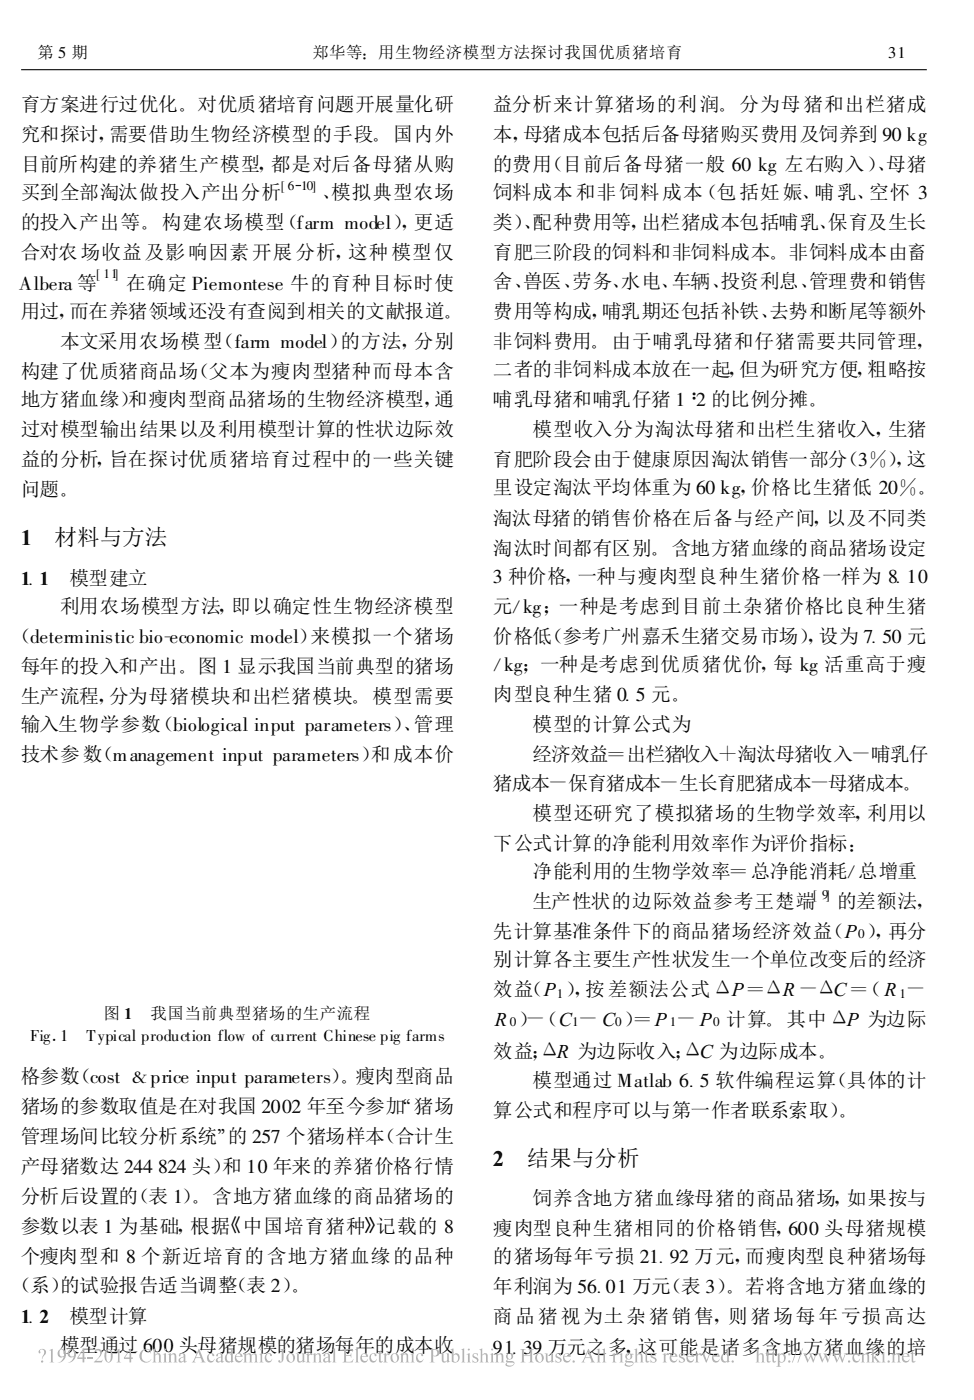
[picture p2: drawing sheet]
<svg xmlns="http://www.w3.org/2000/svg" width="183mm" height="263mm" viewBox="0 0 183 263" stroke-linecap="round" stroke-linejoin="round" font-family="sans-serif">
<path d="M4 13.1h169.8M55.4 34.8h1" fill="none" stroke="#000" stroke-width=".21"/>
<g fill="#b3b3b3">
<path d="M7.3 253.4a.73 .73 0 0 1 1.2 0 .73 .73 0 0 1-.3 1.1l-.3 .6v-.5a.93 .93 0 0 0 .1-1.3l-.2-.1a.48 .48 0 0 0-.3 .7l-.2-.1zM7.7 255.5a.22 .22 0 0 1 .4 0 .22 .22 0 0 1-.4 0z" fill-rule="evenodd"/>
<path d="M141.6 253.3l.6-.3v1.2a.54 .54 0 0 1 .7-.3 .54 .54 0 0 1 .3 .8v.8l.3 .2h-.9l.3-.3v-1a.35 .35 0 0 0-.3-.3 .35 .35 0 0 0-.4 .3v1.1l.3 .2h-.9l.3-.3v-2z" fill-rule="evenodd"/>
<path d="M13 253.3a.93 .93 0 0 1 1.1 .2 .93 .93 0 0 1 .1 1.2 1.34 1.34 0 0 1-1.5 1 1.26 1.26 0 0 0 1.1-1.1 .77 .77 0 0 1-1.1-.3 .77 .77 0 0 1 .3-1zM13.3 253.3a.66 .66 0 0 0-.3 .8 .66 .66 0 0 0 .8 .4 .96 .96 0 0 0-.4-1.3z" fill-rule="evenodd"/>
<path d="M15.6 253.1h.2v1.6h.3v.3h-.3v.7h-.3v-.7h-1v-.2zM15.5 253.5l-.8 1.2h.8z" fill-rule="evenodd"/>
<path d="M16.4 254.6h1v.4h-1z" fill-rule="evenodd"/>
<path d="M17.9 253.3a.73 .73 0 0 1 1 0 .73 .73 0 0 1 0 1.1l-.9 1h.9l.4-.2-.2 .5h-1.5a2.65 2.65 0 0 0 1.2-2 .6 .6 0 0 0-.6-.3 .6 .6 0 0 0-.5 .4z" fill-rule="evenodd"/>
<path d="M19.9 253.4a.67 .67 0 0 1 .8-.2 .67 .67 0 0 1 .4 .6 1.34 1.34 0 0 1-.7 1.9 1.44 1.44 0 0 1-.7-2zM20.2 253.3a2.28 2.28 0 0 0 0 2.3h.3a2.23 2.23 0 0 0 0-2.4z" fill-rule="evenodd"/>
<path d="M21.8 253.4l.6-.3v2.3l.3 .3h-.9l.3-.2v-1.6v-.4z" fill-rule="evenodd"/>
<path d="M45.5 254.1l.6-.2v.4a.52 .52 0 0 1 .5-.4 .52 .52 0 0 1 .5 .4 .53 .53 0 0 1 .7-.4 .53 .53 0 0 1 .4 .7v.8l.2 .3h-.8l.3-.3v-.9a.35 .35 0 0 0-.3-.4 .35 .35 0 0 0-.4 .4v1l.2 .2h-.8l.2-.2v-1a.37 .37 0 0 0-.2-.4 .37 .37 0 0 0-.5 .3v1l.3 .3h-.8l.2-.2v-1.3z" fill-rule="evenodd"/>
<path d="M125.8 254.2a.67 .67 0 0 1 .8-.2 .67 .67 0 0 1 .4 .6h-1.2a.6 .6 0 0 0 .4 .8 .6 .6 0 0 0 .8-.4 .74 .74 0 0 1-1 .7 .74 .74 0 0 1-.4-1.1zM126 254.1l-.2 .4h.8a.39 .39 0 0 0-.2-.4 .39 .39 0 0 0-.4 0z" fill-rule="evenodd"/>
<path d="M28.5 253.3l.6-.3v1.2a.55 .55 0 0 1 .7-.2 .55 .55 0 0 1 .3 .7v.7l.3 .3h-.8l.2-.3v-1a.35 .35 0 0 0-.3-.3 .35 .35 0 0 0-.4 .3v1l.3 .3h-.9l.3-.1v-.3v-1.8v-.2z" fill-rule="evenodd"/>
<path d="M78.2 254.2a.58 .58 0 0 1 .7-.3 .58 .58 0 0 1 .4 .5 .26 .26 0 0 1-.3 0 .26 .26 0 0 1-.1-.3 .59 .59 0 0 0-.6 .4 .59 .59 0 0 0 .2 .7 .53 .53 0 0 0 .5 .2 .53 .53 0 0 0 .4-.4 .75 .75 0 0 1-1 .7 .75 .75 0 0 1-.4-1.1z" fill-rule="evenodd"/>
<path d="M9.2 253.4l.7-.3v2.4l.3 .2h-.9l.3-.2v-1.9a.23 .23 0 0 0-.1-.2 .23 .23 0 0 0-.3 0z" fill-rule="evenodd"/>
<path d="M53.6 254.8a.85 .85 0 0 1 1.7 0 .85 .85 0 0 1-1.7 0zM54.2 254.2a1.01 1.01 0 0 0 .4 1.4 .85 .85 0 0 0 .4-.8 .85 .85 0 0 0-.6-.7z" fill-rule="evenodd"/>
<path d="M128.9 254.2a.69 .69 0 0 1 .8-.3 .69 .69 0 0 1 .4 .7h-1.2a.6 .6 0 0 0 .4 .8 .6 .6 0 0 0 .8-.4 .7 .7 0 0 1-.8 .7 .7 .7 0 0 1-.6-.9zM129.1 254.1l-.2 .4h.9a.4 .4 0 0 0-.3-.4 .4 .4 0 0 0-.4 0z" fill-rule="evenodd"/>
<path d="M39.1 254.2a.56 .56 0 0 1 .6-.3 .56 .56 0 0 1 .4 .5 .27 .27 0 0 1-.3 0 .27 .27 0 0 1-.1-.3 .6 .6 0 0 0-.6 .4 .6 .6 0 0 0 .2 .7 .55 .55 0 0 0 .5 .2 .55 .55 0 0 0 .5-.4 .76 .76 0 0 1-1 .7 .76 .76 0 0 1-.5-1.1z" fill-rule="evenodd"/>
<path d="M88.7 254.1l.9-.2v.6a.45 .45 0 0 0-.3-.4 .45 .45 0 0 0-.5 .1v.2l.3 .2a.59 .59 0 0 1 .5 .8 .59 .59 0 0 1-.9 .2l-.1 .1v-.6a.45 .45 0 0 0 .3 .5 .45 .45 0 0 0 .5-.3v-.2l-.7-.4-.1-.3z" fill-rule="evenodd"/>
<path d="M44.2 254.2a.69 .69 0 0 1 .8-.3 .69 .69 0 0 1 .5 .7h-1.2a.6 .6 0 0 0 .3 .8 .6 .6 0 0 0 .8-.4 .7 .7 0 0 1-.8 .7 .7 .7 0 0 1-.6-.9zM44.4 254.1l-.1 .4h.8a.4 .4 0 0 0-.2-.4 .4 .4 0 0 0-.5 0z" fill-rule="evenodd"/>
<path d="M24.4 253.1h.2v1.6h.3v.3h-.3v.7h-.3v-.7h-1.1v-.2zM24.3 253.5l-.9 1.2h.9z" fill-rule="evenodd"/>
<path d="M133.7 254.2a.69 .69 0 0 1 .8-.3 .69 .69 0 0 1 .4 .7h-1.2a.6 .6 0 0 0 .4 .8 .6 .6 0 0 0 .8-.4 .7 .7 0 0 1-.8 .7 .7 .7 0 0 1-.6-.9zM133.9 254.1l-.2 .4h.8a.4 .4 0 0 0-.2-.4 .4 .4 0 0 0-.4 0z" fill-rule="evenodd"/>
<path d="M49.8 254.2a.58 .58 0 0 1 .7-.3 .58 .58 0 0 1 .4 .5 .26 .26 0 0 1-.3 0 .26 .26 0 0 1 0-.3 .59 .59 0 0 0-.7 .4 .59 .59 0 0 0 .2 .7 .53 .53 0 0 0 .5 .2 .53 .53 0 0 0 .4-.4 .75 .75 0 0 1-.9 .7 .75 .75 0 0 1-.4-1.1z" fill-rule="evenodd"/>
<path d="M52.5 253.2h1l-.3 .2v1.4a.62 .62 0 0 1-.2 .7 .62 .62 0 0 1-.8 0l.1-.2h.2l.2 .3 .1-.3v-1.9z" fill-rule="evenodd"/>
<path d="M55.4 254h.6v1.1a.36 .36 0 0 0 .3 .4 .36 .36 0 0 0 .4-.3v-1.1l-.2-.1h.5v1.4l.3 .1-.6 .2v-.3a.54 .54 0 0 1-.6 .3 .54 .54 0 0 1-.4-.6v-1z" fill-rule="evenodd"/>
<path d="M57.3 254.1l.6-.2v.4l.4-.4a.18 .18 0 0 1 .3 .1 .18 .18 0 0 1-.2 .3l-.3-.1-.2 .3v1l.3 .2h-.9l.3-.2v-.2v-1.1z" fill-rule="evenodd"/>
<path d="M105.8 254.2a.69 .69 0 0 1 .7-.3 .69 .69 0 0 1 .5 .7h-1.2a.6 .6 0 0 0 .4 .8 .6 .6 0 0 0 .7-.4 .7 .7 0 0 1-.7 .7 .7 .7 0 0 1-.6-.9zM105.9 254.1l-.1 .4h.8a.4 .4 0 0 0-.2-.4 .4 .4 0 0 0-.5 0z" fill-rule="evenodd"/>
<path d="M62.3 253.3l.5-.3v2.5l.3 .2h-.8l.2-.1v-.3v-1.9z" fill-rule="evenodd"/>
<path d="M60.8 254.1a.6 .6 0 0 1 .7-.2 .6 .6 0 0 1 .3 .6l.1 1 .2-.1-.4 .3h-.1v-.3a.52 .52 0 0 1-.6 .3 .52 .52 0 0 1-.4-.5l.3-.4 .7-.2-.1-.3a.32 .32 0 0 0-.4-.2 .32 .32 0 0 0-.2 .4h-.2l-.1-.1zM61 255l-.1 .3 .2 .2 .5-.2v-.6z" fill-rule="evenodd"/>
<path d="M64.2 253.2h1.9v.5l-.3-.4h-.9v1l.8-.1 .2-.3v.9l-.2-.3-.8-.1v1l.1 .1a.89 .89 0 0 0 1.2-.5l-.1 .7h-1.9l.3-.2v-.3v-1.8z" fill-rule="evenodd"/>
<path d="M66.5 253.3l.6-.3v2.4l.2 .3h-.8l.3-.2v-2.1z" fill-rule="evenodd"/>
<path d="M92.1 253.2a.2 .2 0 0 1 .4 0 .2 .2 0 0 1-.4 0zM91.8 254.1l.6-.2v1.5l.3 .3h-.8l.2-.2v-1.3z" fill-rule="evenodd"/>
<path d="M71.3 253.4l.1 .6h.4v.1h-.4v1.2l.1 .2 .3-.1a.38 .38 0 0 1-.5 .3 .38 .38 0 0 1-.3-.5v-1.1l-.2-.1z" fill-rule="evenodd"/>
<path d="M130.2 254.1l.6-.2v.4l.3-.3 .2-.1a.21 .21 0 0 1 .1 .4 .2 .2 0 0 1-.3-.1l-.3 .3v.9l.3 .3h-.9l.3-.2v-1.3z" fill-rule="evenodd"/>
<path d="M71.8 254.1l.6-.2v.4l.3-.3 .2-.1a.21 .21 0 0 1 .1 .4 .21 .21 0 0 1-.4-.1l-.2 .3v.9l.3 .3h-.9l.3-.2v-1.3z" fill-rule="evenodd"/>
<path d="M127.4 254.1l.9-.2v.6a.47 .47 0 0 0-.3-.4 .47 .47 0 0 0-.5 .1l.3 .4a.59 .59 0 0 1 .6 .8 .59 .59 0 0 1-1 .2l-.1 .1v-.6a.48 .48 0 0 0 .3 .5 .48 .48 0 0 0 .6-.3l-.1-.2-.7-.4-.1-.3z" fill-rule="evenodd"/>
<path d="M77.2 253.2a.18 .18 0 0 1 .3 0 .18 .18 0 0 1-.3 0zM76.9 254.1l.6-.2v1.5l.3 .3h-.9l.3-.2v-.2v-1.1z" fill-rule="evenodd"/>
<path d="M30.8 253.2a.18 .18 0 0 1 .3 0 .18 .18 0 0 1-.3 0zM30.5 254.1l.6-.2v1.5l.3 .3h-.8l.2-.2v-1.3z" fill-rule="evenodd"/>
<path d="M80.5 253.2h.9a.74 .74 0 0 1 1 .7 .74 .74 0 0 1-1.1 .6h-.1v.9l.4 .3h-1.1l.3-.2 .1-.3v-1.8zM81.2 253.3v1.1a.57 .57 0 0 0 .8-.5 .57 .57 0 0 0-.8-.6z" fill-rule="evenodd"/>
<path d="M82.5 254h.6v1.1a.36 .36 0 0 0 .3 .4 .36 .36 0 0 0 .5-.3l-.1-1.1-.2-.1h.5v1.2l.1 .3h.2l-.5 .2v-.3a.54 .54 0 0 1-.7 .3 .54 .54 0 0 1-.4-.6v-.9z" fill-rule="evenodd"/>
<path d="M48.8 253.2a.2 .2 0 0 1 .4 0 .2 .2 0 0 1-.4 0zM48.6 254.1l.5-.2 .1 1.5 .2 .3h-.8l.2-.2 .1-.2-.1-1.1z" fill-rule="evenodd"/>
<path d="M86.5 253.3l.5-.3v2.5l.3 .2h-.8l.2-.1v-.3v-1.9z" fill-rule="evenodd"/>
<path d="M87.7 253.2a.2 .2 0 0 1 .4 0 .2 .2 0 0 1-.4 0zM87.5 254.1l.6-.2v1.5l.2 .3h-.8l.2-.2v-1.3z" fill-rule="evenodd"/>
<path d="M40.6 254.2a.61 .61 0 0 1 .7-.3 .61 .61 0 0 1 .4 .6l.1 1 .2-.1-.4 .3h-.1v-.3a.52 .52 0 0 1-.6 .3 .52 .52 0 0 1-.4-.5l.3-.4 .7-.2-.1-.3a.32 .32 0 0 0-.4-.2 .32 .32 0 0 0-.2 .4h-.2zM40.9 255l-.1 .3 .2 .2 .5-.2v-.6z" fill-rule="evenodd"/>
<path d="M67.8 254.2a.67 .67 0 0 1 .8-.2 .67 .67 0 0 1 .4 .6h-1.2a.6 .6 0 0 0 .4 .8 .6 .6 0 0 0 .8-.4 .74 .74 0 0 1-1 .7 .74 .74 0 0 1-.4-1.1zM68 254.1l-.2 .4h.8a.39 .39 0 0 0-.2-.4 .39 .39 0 0 0-.4 0z" fill-rule="evenodd"/>
<path d="M145.6 254.1l.6-.2v.4a.62 .62 0 0 1 .7-.3 .62 .62 0 0 1 .4 .7 .76 .76 0 0 1-.3 .9 .76 .76 0 0 1-.8 0v.7l.2 .2h-.9l.3-.1v-.3v-1.9zM146.2 254.4v.7a.46 .46 0 0 0 .5 .5 .46 .46 0 0 0 .3-.7 .49 .49 0 0 0-.2-.6 .49 .49 0 0 0-.6 .1z" fill-rule="evenodd"/>
<path d="M92.7 254.1l.6-.2v.3a.54 .54 0 0 1 .7-.3 .54 .54 0 0 1 .4 .7v.9l.2 .2h-.8l.3-.3v-.8l-.1-.4-.2-.1-.5 .3v1l.3 .3h-.8l.2-.3v-1.2z" fill-rule="evenodd"/>
<path d="M95.1 254.1l.4-.2 .9 .1v.2h-.3a.62 .62 0 0 1-.1 .8 .62 .62 0 0 1-.7 .1l-.2 .2a.71 .71 0 0 0 .9 .1 .47 .47 0 0 1 .5 .4 .47 .47 0 0 1-.5 .5 .78 .78 0 0 1-1.2-.3l.3-.3-.2-.3 .3-.3-.3-.6zM95.3 254.1a.48 .48 0 0 0-.1 .6 .48 .48 0 0 0 .6 .2 .48 .48 0 0 0 .1-.6 .48 .48 0 0 0-.6-.2zM95.1 255.7l-.1 .2a.73 .73 0 0 0 .7 .4 .73 .73 0 0 0 .6-.5z" fill-rule="evenodd"/>
<path d="M114.7 254.1l.6-.2v.4l.3-.3 .2-.1a.21 .21 0 0 1 .1 .4 .21 .21 0 0 1-.4-.1l-.2 .3v.9l.3 .3h-.9l.3-.2v-1.3z" fill-rule="evenodd"/>
<path d="M97.5 253.2h1.1l-.4 .2v1h1.2v-1.1l-.3-.1h1l-.3 .2v2l.3 .3h-1l.3-.2v-1h-1.2v.9l.4 .3h-1.1l.3-.2 .1-.3v-1.8z" fill-rule="evenodd"/>
<path d="M167.1 254.1l.6-.2v.3a.52 .52 0 0 1 .6-.3 .52 .52 0 0 1 .4 .7v.9l.2 .2h-.8l.2-.1 .1-.3v-.9l-.3-.3-.4 .3v1.1l.2 .2h-.8l.3-.3v-1.2z" fill-rule="evenodd"/>
<path d="M102.1 254h.6v1.1a.36 .36 0 0 0 .2 .4 .36 .36 0 0 0 .5-.3l-.1-1.1-.2-.1h.6v1.4l.3 .1-.6 .2v-.3a.54 .54 0 0 1-.7 .3 .54 .54 0 0 1-.4-.6v-1z" fill-rule="evenodd"/>
<path d="M104.3 254.1l.9-.2v.6a.47 .47 0 0 0-.3-.4 .47 .47 0 0 0-.5 .1l.2 .4a.59 .59 0 0 1 .6 .8 .59 .59 0 0 1-1 .2l-.1 .1v-.6a.48 .48 0 0 0 .4 .5 .48 .48 0 0 0 .5-.3l-.1-.2-.7-.4-.1-.3z" fill-rule="evenodd"/>
<path d="M69.5 254.2a.58 .58 0 0 1 .6-.3 .58 .58 0 0 1 .5 .5 .26 .26 0 0 1-.4 0 .26 .26 0 0 1 0-.3 .59 .59 0 0 0-.7 .4 .59 .59 0 0 0 .2 .7 .53 .53 0 0 0 .5 .2 .53 .53 0 0 0 .5-.4 .75 .75 0 0 1-1 .7 .75 .75 0 0 1-.4-1.1z" fill-rule="evenodd"/>
<path d="M156 254h.7l-.1 .1 .4 1.1 .4-.8-.4-.4h.8l-.2 .2 .4 1 .4-1.1-.2-.1h.5l-.2 .2-.5 1.5h-.1l-.5-1.1-.6 1.1-.6-1.5z" fill-rule="evenodd"/>
<path d="M110.3 253.1h.1l.9 2.3 .3 .3h-1l.3-.3-.2-.6h-1l-.2 .6 .2 .3h-.7l.4-.5zM110.2 253.7l-.5 1h.9z" fill-rule="evenodd"/>
<path d="M111.8 253.3l.6-.3v2.4l.2 .3h-.8l.3-.2v-2.1z" fill-rule="evenodd"/>
<path d="M112.9 253.3l.5-.3v2.3l.1 .3 .2 .1h-.8l.2-.2v-.2v-1.8v-.2z" fill-rule="evenodd"/>
<path d="M43.1 253.3l.5-.3v2.4l.3 .1-.6 .2v-.3a.7 .7 0 0 1-.9 .2 .7 .7 0 0 1-.2-1l.3-.5 .5-.2 .3 .2v-.7zM42.7 254.2a.86 .86 0 0 0 .3 1.3l.3-.2v-.8a.39 .39 0 0 0-.2-.4 .39 .39 0 0 0-.4 .1z" fill-rule="evenodd"/>
<path d="M116.3 253.2a.2 .2 0 0 1 .4 0 .2 .2 0 0 1-.4 0zM116.1 254.1l.6-.2v1.6l.2 .2h-.8l.2-.3v-1.2z" fill-rule="evenodd"/>
<path d="M117.4 254.1l.5-.2 .9 .2-.4 .1a.62 .62 0 0 1 0 .8 .62 .62 0 0 1-.8 .1l-.2 .2 .2 .1a.99 .99 0 0 1 1.2 .4 .94 .94 0 0 1-.8 .7 .94 .94 0 0 1-.9-.4l.3-.4-.2-.2 .1-.2 .2-.2-.3-.4zM117.6 254.1a.49 .49 0 0 0-.1 .6 .49 .49 0 0 0 .6 .2 .5 .5 0 0 0 .1-.6 .5 .5 0 0 0-.6-.2zM117.5 255.7l-.2 .2a.73 .73 0 0 0 .7 .4 .73 .73 0 0 0 .6-.5z" fill-rule="evenodd"/>
<path d="M160.1 254.2a.56 .56 0 0 1 .6-.3 .56 .56 0 0 1 .4 .5 .27 .27 0 0 1-.3 0 .27 .27 0 0 1-.1-.3 .6 .6 0 0 0-.6 .4 .6 .6 0 0 0 .2 .7 .55 .55 0 0 0 .5 .2 .55 .55 0 0 0 .5-.4 .76 .76 0 0 1-1 .7 .76 .76 0 0 1-.5-1.1z" fill-rule="evenodd"/>
<path d="M121.3 253.4v.6h.4v.1h-.4v1.2l.1 .2 .4-.1a.38 .38 0 0 1-.5 .3 .38 .38 0 0 1-.3-.5v-1.1l-.2-.1z" fill-rule="evenodd"/>
<path d="M122.1 254.1l.9-.2v.6a.44 .44 0 0 0-.3-.4 .44 .44 0 0 0-.5 .1l.3 .4a.59 .59 0 0 1 .5 .8 .59 .59 0 0 1-.9 .2l-.1 .1v-.6a.48 .48 0 0 0 .3 .5 .48 .48 0 0 0 .5-.3v-.2l-.8-.6z" fill-rule="evenodd"/>
<path d="M74.9 254.1l.6-.2v.3a.52 .52 0 0 1 .7-.3 .52 .52 0 0 1 .3 .7l.1 .9 .2 .2h-.8l.2-.1v-.3v-.9l-.2-.3-.5 .3v1.1l.3 .2h-.8l.2-.3v-1.2z" fill-rule="evenodd"/>
<path d="M124.2 254.1l.6-.2v.4l.3-.3 .3 .1a.23 .23 0 0 1-.2 .2 .23 .23 0 0 1-.2-.1l-.2 .3v.9l.3 .3h-.9l.3-.2v-1.3z" fill-rule="evenodd"/>
<path d="M153.3 254h.7l-.1 .2 .4 1 .4-.8-.4-.4h.7l-.1 .2 .4 1 .4-1.1-.2-.1h.5l-.3 .2-.5 1.5-.5-1.1-.6 1.1-.6-1.5z" fill-rule="evenodd"/>
<path d="M73.1 254.8a.86 .86 0 0 1 1.7 0 .86 .86 0 0 1-1.7 0zM73.7 254.2a1.07 1.07 0 0 0 .3 1.4 .83 .83 0 0 0 .5-.8 .83 .83 0 0 0-.6-.7z" fill-rule="evenodd"/>
<path d="M37.3 253.1h.1l.9 2.3 .3 .3h-1l.3-.3-.3-.6h-.9l-.3 .6 .3 .3h-.8l.5-.5zM37.2 253.7l-.5 1h.9z" fill-rule="evenodd"/>
<path d="M118.9 253.3l.6-.3v1.2a.55 .55 0 0 1 .7-.3 .55 .55 0 0 1 .3 .8v.8l.2 .2h-.8l.3-.3v-1a.35 .35 0 0 0-.4-.3 .35 .35 0 0 0-.3 .3v1.1l.2 .2h-.8l.2-.2v-2.1z" fill-rule="evenodd"/>
<path d="M84.4 253.3l.6-.3v1.2a.69 .69 0 0 1 1-.1 .69 .69 0 0 1 .1 .9 .91 .91 0 0 1-1.4 .5v-2.1zM85.1 254.3l-.1 1.1a.53 .53 0 0 0 .7 .1 .53 .53 0 0 0 .2-.7 .51 .51 0 0 0-.2-.5 .51 .51 0 0 0-.6 0z" fill-rule="evenodd"/>
<path d="M136.1 253.3l.5-.3v2.2l.1 .3h.2l-.6 .2v-.3a.75 .75 0 0 1-1 .1 .75 .75 0 0 1 0-1.1l.5-.4 .5 .1v-.8zM135.7 254.2a.75 .75 0 0 0-.2 .8 .75 .75 0 0 0 .7 .4l.1-.1v-.8a.39 .39 0 0 0-.2-.4 .39 .39 0 0 0-.4 .1z" fill-rule="evenodd"/>
<path d="M58.6 254.1l.6-.2v.3a.52 .52 0 0 1 .6-.3 .52 .52 0 0 1 .3 .7l.1 .9 .2 .2h-.8l.2-.1 .1-.3-.1-.9-.2-.3-.4 .3v1.1l.2 .2h-.8l.2-.3v-1.2z" fill-rule="evenodd"/>
<path d="M31.4 254.1l.6-.2v.3a.54 .54 0 0 1 .7-.3 .54 .54 0 0 1 .4 .7v.9l.2 .2h-.8l.2-.3v-.8v-.4l-.2-.1-.5 .3v1l.3 .3h-.8l.2-.3v-1.2z" fill-rule="evenodd"/>
<path d="M11 253.4a.8 .8 0 0 1 1-.2 .8 .8 0 0 1 .4 .9 1.47 1.47 0 0 1-1.6 1.6 1.2 1.2 0 0 0 1.2-1.1 .75 .75 0 0 1-1.1-.1 .75 .75 0 0 1 .1-1.1zM11.3 253.4a.65 .65 0 0 0-.1 .8 .65 .65 0 0 0 .7 .3 .88 .88 0 0 0-.4-1.3z" fill-rule="evenodd"/>
<path d="M144 253.4l.1 .6h.4v.1h-.4v1.2l.1 .2 .3-.1a.39 .39 0 0 1-.4 .3 .39 .39 0 0 1-.3-.5v-1.1l-.3-.1z" fill-rule="evenodd"/>
<path d="M145.1 253.4v.6h.4v.1h-.4v1.2l.1 .2 .4-.1a.38 .38 0 0 1-.5 .3 .38 .38 0 0 1-.3-.5v-1.1l-.3-.1z" fill-rule="evenodd"/>
<path d="M33.7 254.1a.62 .62 0 0 1 .7-.2 .62 .62 0 0 1 .3 .6l.1 .9h.2l-.4 .3-.2-.3a.48 .48 0 0 1-.7 .3 .48 .48 0 0 1-.1-.8l.8-.3v-.3a.33 .33 0 0 0-.4-.2 .33 .33 0 0 0-.2 .4l-.2-.1zM33.8 255v.2l.1 .3 .5-.2v-.6z" fill-rule="evenodd"/>
<path d="M147.8 254.1a.21 .21 0 0 1 .4 0 .21 .21 0 0 1-.4 0zM147.7 255.5a.25 .25 0 0 1 .5 0 .25 .25 0 0 1-.5 0z" fill-rule="evenodd"/>
<path d="M149.4 253h.1l-.9 2.7h-.1z" fill-rule="evenodd"/>
<path d="M150.4 253h.2l-1 2.7h-.1z" fill-rule="evenodd"/>
<path d="M150.6 254h.7h-.2v.3l.4 .9 .4-.8-.2-.4h-.1h.7l-.1 .2 .3 1 .4-1-.2-.2h.5l-.2 .2-.5 1.5-.5-1.1-.6 1.1z" fill-rule="evenodd"/>
<path d="M26.6 253.4a1.78 1.78 0 0 1 1.6-.2l.1-.1v.9a.92 .92 0 0 0-1.1-.7 .92 .92 0 0 0-.6 1.2 .98 .98 0 0 0 .6 1 .98 .98 0 0 0 1.2-.4 1.24 1.24 0 0 1-1.9 .3 1.24 1.24 0 0 1 .1-2z" fill-rule="evenodd"/>
<path d="M89.9 253.3l.5-.3v1.2a.55 .55 0 0 1 .7-.2 .55 .55 0 0 1 .3 .7v.7l.3 .3h-.8l.2-.3v-1a.35 .35 0 0 0-.3-.3 .35 .35 0 0 0-.4 .3v1l.3 .3h-.8l.2-.1v-.3v-1.8v-.2z" fill-rule="evenodd"/>
<path d="M100.3 254.8a.85 .85 0 0 1 1.7 0 .85 .85 0 0 1-1.7 0zM100.8 254.2a1.01 1.01 0 0 0 .4 1.4 .85 .85 0 0 0 .4-.8 .85 .85 0 0 0-.6-.7z" fill-rule="evenodd"/>
<path d="M161.3 254.1l.6-.2v.3a.54 .54 0 0 1 .7-.3 .54 .54 0 0 1 .3 .7v.9l.3 .2h-.8l.2-.3v-.8v-.4l-.3-.1-.4 .3v1l.3 .3h-.8l.2-.3v-1.2z" fill-rule="evenodd"/>
<path d="M163.2 253.3l.6-.3v1.7l.6-.6-.1-.1h.7l-.9 .6 1 1.1h-.8l.1-.2-.6-.8v.8l.3 .2h-.9l.3-.1v-.3v-1.8l-.1-.2z" fill-rule="evenodd"/>
<path d="M165.5 253.2a.18 .18 0 0 1 .3 0 .18 .18 0 0 1-.3 0zM165.2 254.1l.6-.2v1.5l.3 .3h-.9l.3-.2v-1.3z" fill-rule="evenodd"/>
<path d="M131.5 254h.8l-.2 .1 .4 1.1 .4-1-.1-.2h.5l-.2 .1-.6 1.6h-.1l-.7-1.5z" fill-rule="evenodd"/>
<path d="M169.3 254.2a.67 .67 0 0 1 .8-.2 .67 .67 0 0 1 .4 .6h-1.1a.6 .6 0 0 0 .3 .8 .6 .6 0 0 0 .8-.4 .74 .74 0 0 1-1 .7 .74 .74 0 0 1-.4-1.1zM169.5 254.1l-.1 .4h.7a.39 .39 0 0 0-.1-.4 .39 .39 0 0 0-.5 0z" fill-rule="evenodd"/>
<path d="M171.2 253.4v.6h.4v.1h-.4v1.2l.1 .2 .4-.1a.38 .38 0 0 1-.5 .3 .38 .38 0 0 1-.3-.5v-1.1l-.3-.1z" fill-rule="evenodd"/>
<circle cx="107.5" cy="255.5" r=".23"/>
<circle cx="166.6" cy="255.5" r=".23"/>
<circle cx="159.2" cy="255.5" r=".23"/>
<circle cx="137.4" cy="255.5" r=".22"/>
</g>
<g font-size="4.2">
<text x="3.9" y="102.3">1</text>
<text x="10.2" y="102.3">材料与方法</text>
<text x="92.4" y="218.7">2</text>
<text x="98.8" y="218.7">结果与分析</text>
</g>
<g font-size="3.7">
<text x="3.9" y="20.8">育方案进行过优化 。对优质猪培育问题开展量化研</text>
<text x="92.4" y="20.8">益分析来计算猪场的利润。分为母猪和出栏猪成</text>
<text x="3.9" y="26.5">究和探讨 ,需要借助生物经济模型的手段。国内外</text>
<text x="92.4" y="26.5">本 ,母猪成本包括后备母猪购买费用及饲养到 90 kg</text>
<text x="3.9" y="32.1">目前所构建的养猪生产模型,都是对后备母猪从购</text>
<text x="92.4" y="32.1">的费用(目前后备母猪一般 60 kg 左右购入)、母猪</text>
<text x="3.9" y="37.4">买到全部淘汰做投入产出分析</text>
<text x="61" y="37.4">、模拟典型农场</text>
<text x="92.4" y="37.4">饲料成本和非饲料成本(包括妊娠、哺乳、空怀 3</text>
<text x="3.9" y="43">的投入产出等 。构建农场模型(farm model),更适</text>
<text x="92.4" y="43">类)、配种费用等 ,出栏猪成本包括哺乳、保育及生长</text>
<text x="3.9" y="48.7">合对农场收益及影响因素开展分析 ,这种模型仅</text>
<text x="92.4" y="48.7">育肥三阶段的饲料和非饲料成本。非饲料成本由畜</text>
<text x="92.4" y="54">舍 、兽医 、劳务、水电、车辆 、投资利息 、管理费和销售</text>
<text x="3.5" y="54.3">Albera 等</text>
<text x="3.9" y="59.6">用过 ,而在养猪领域还没有查阅到相关的文献报道。</text>
<text x="23.6" y="54.3">在确定 Piemontese 牛的育种目标时使</text>
<text x="92.4" y="59.6">费用等构成 ,哺乳期还包括补铁 、去势和断尾等额外</text>
<text x="11.3" y="65.3">本文采用农场模型(farm model)的方法 ,分别</text>
<text x="92.4" y="65.3">非饲料费用。由于哺乳母猪和仔猪需要共同管理 ,</text>
<text x="3.9" y="70.9">构建了优质猪商品场(父本为瘦肉型猪种而母本含</text>
<text x="92.4" y="70.6">二者的非饲料成本放在一起,但为研究方便,粗略按</text>
<text x="3.9" y="76.2">地方猪血缘)</text>
<text x="24" y="76.2">和瘦肉型商品猪场的生物经济模型 ,通</text>
<text x="92.4" y="76.2">哺乳母猪和哺乳仔猪 1∶2 的比例分摊 。</text>
<text x="3.9" y="81.8">过对模型输出结果以及利用模型计算的性状边际效</text>
<text x="99.8" y="81.8">模型收入分为淘汰母猪和出栏生猪收入 ,生猪</text>
<text x="3.9" y="87.5">益的分析,旨在探讨优质猪培育过程中的一些关键</text>
<text x="92.4" y="87.5">育肥阶段会由于健康原因淘汰销售一部分(3%),这</text>
<text x="3.9" y="93.1">问题 。</text>
<text x="92.4" y="92.8">里设定淘汰平均体重为 60 kg ,价格比生猪低 20%。</text>
<text x="92.4" y="98.4">淘汰母猪的销售价格在后备与经产间,以及不同类</text>
<text x="92.4" y="104.1">淘汰时间都有区别。含地方猪血缘的商品猪场设定</text>
<text x="3.9" y="109.7">1.1</text>
<text x="13.1" y="109.7">模型建立</text>
<text x="92.4" y="109.4">3 种价格,一种与瘦肉型良种生猪价格一样为 8.10</text>
<text x="11.3" y="115">利用农场模型方法,即以确定性生物经济模型</text>
<text x="92.4" y="115">元/kg ;</text>
<text x="104.8" y="115">一种是考虑到目前土杂猪价格比良种生猪</text>
<text x="3.5" y="120.7">(deterministic bio-economic model)来模拟一个猪场</text>
<text x="92.4" y="120.7">价格低(参考广州嘉禾生猪交易市场),设为 7.50 元</text>
<text x="92.4" y="125.9">/kg ;</text>
<text x="101.2" y="125.9">一种是考虑到优质猪优价,每 kg 活重高于瘦</text>
<text x="3.9" y="126.3">每年的投入和产出 。图 1 显示我国当前典型的猪场</text>
<text x="3.9" y="131.9">生产流程 ,分为母猪模块和出栏猪模块。模型需要</text>
<text x="92.4" y="131.6">肉型良种生猪 0.5 元 。</text>
<text x="3.9" y="137.2">输入生物学参数(biological input parameters)、管理</text>
<text x="99.8" y="137.2">模型的计算公式为</text>
<text x="3.9" y="142.9">技术参数(management input parameters)和成本价</text>
<text x="99.8" y="142.9">经济效益=出栏猪收入+淘汰母猪收入-哺乳仔</text>
<text x="92.4" y="148.2">猪成本-保育猪成本-生长育肥猪成本-</text>
<text x="155.2" y="148.2">母猪成本。</text>
<text x="99.8" y="153.8">模型还研究了模拟猪场的生物学效率,利用以</text>
<text x="92.4" y="159.5">下公式计算的净能利用效率作为评价指标 :</text>
<text x="99.8" y="164.7">净能利用的生物学效率=总净能消耗/总增重</text>
<text x="99.8" y="170.4">生产性状的边际效益参考王楚端</text>
<text x="157" y="170.4">的差额法 ,</text>
<text x="92.4" y="176">先计算基准条件下的商品猪场经济效益(P ),再分</text>
<text x="92.4" y="181.3">别计算各主要生产性状发生一个单位改变后的经济</text>
<text x="92.4" y="187">效益(P ),按差额法公式 ΔP =ΔR -ΔC =(R</text>
<text x="170.7" y="187">-</text>
<text x="92.8" y="192.6">R )-(C -C )=P -P 计算。其中 ΔP 为边际</text>
<text x="3.9" y="203.2">格参数(cost &amp;price input parameters)。瘦肉型商品</text>
<text x="92.4" y="198.6">效益;R 为边际收入;C 为边际成本 。</text>
<text x="99.8" y="203.9">模型通过 Matlab 6.5 软件编程运算(具体的计</text>
<text x="102" y="198.6">Δ</text>
<text x="128.8" y="198.6">Δ</text>
<text x="3.9" y="208.8">猪场的参数取值是在对我国 2002 年至今参加“猪场</text>
<text x="92.4" y="209.6">算公式和程序可以与第一作者联系索取)。</text>
<text x="3.9" y="214.5">管理场间比较分析系统”的 257 个猪场样本(合计生</text>
<text x="3.9" y="220.1">产母猪数达 244</text>
<text x="29.6" y="220.1">824 头)和 10 年来的养猪价格行情</text>
<text x="3.9" y="225.8">分析后设置的(表 1)。含地方猪血缘的商品猪场的</text>
<text x="99.8" y="226.1">饲养含地方猪血缘母猪的商品猪场,如果按与</text>
<text x="3.9" y="231.4">参数以表 1 为基础,根据《中国培育猪种》记载的 8</text>
<text x="92.4" y="231.8">瘦肉型良种生猪相同的价格销售,600 头母猪规模</text>
<text x="3.9" y="237.1">个瘦肉型和 8 个新近培育的含地方猪血缘的品种</text>
<text x="92.4" y="237.1">的猪场每年亏损 21.92 万元 ,而瘦肉型良种猪场每</text>
<text x="3.5" y="242.4">(系)的试验报告适当调整(表 2)。</text>
<text x="92.4" y="242.7">年利润为 56.1 万元(表 3)。若将含地方猪血缘的</text>
<text x="113.6" y="242.7">0</text>
<text x="3.9" y="248.4">1.2</text>
<text x="13.1" y="248.4">模型计算</text>
<text x="92.4" y="248.4">商品猪视为土杂猪销售 ,则猪场每年亏损高达</text>
<text x="11.3" y="253.6">模型通过 600 头母猪规模的猪场每年的成本收</text>
<text x="92.4" y="254">91.39 万元之</text>
<text x="113.9" y="254">多,这可能是诸多含地方猪血缘的培</text>
</g>
<g font-size="3.1">
<text x="7.1" y="10.9">第 5 期</text>
<text x="58.6" y="10.9">郑华等:用生物经济模型方法探讨我国优质猪培育</text>
<text x="166.5" y="10.9">31</text>
<text x="19.4" y="191.2">图 1</text>
<text x="28.2" y="191.2">我国当前典型猪场的生产流程</text>
<text x="5.6" y="195.4">Fig .</text>
<text x="11.3" y="195.4">1</text>
<text x="16.2" y="195.4">Typical production flow of current Chinese pig farms</text>
</g>
<g font-size="2.5">
<text x="52.6" y="35.6">[ 6</text>
<text x="56.4" y="35.6">10]</text>
<text x="18" y="52.2">[ 11]</text>
<text x="152.4" y="168.6">[ 9]</text>
<text x="160.9" y="176">0</text>
<text x="104.4" y="187.3">1</text>
<text x="168.6" y="187.3">1</text>
<text x="95.6" y="192.6">0</text>
<text x="107.2" y="192.6">1</text>
<text x="115.4" y="192.6">0</text>
<text x="125.6" y="192.6">1</text>
<text x="133.7" y="192.6">0</text>
</g>
</svg>
